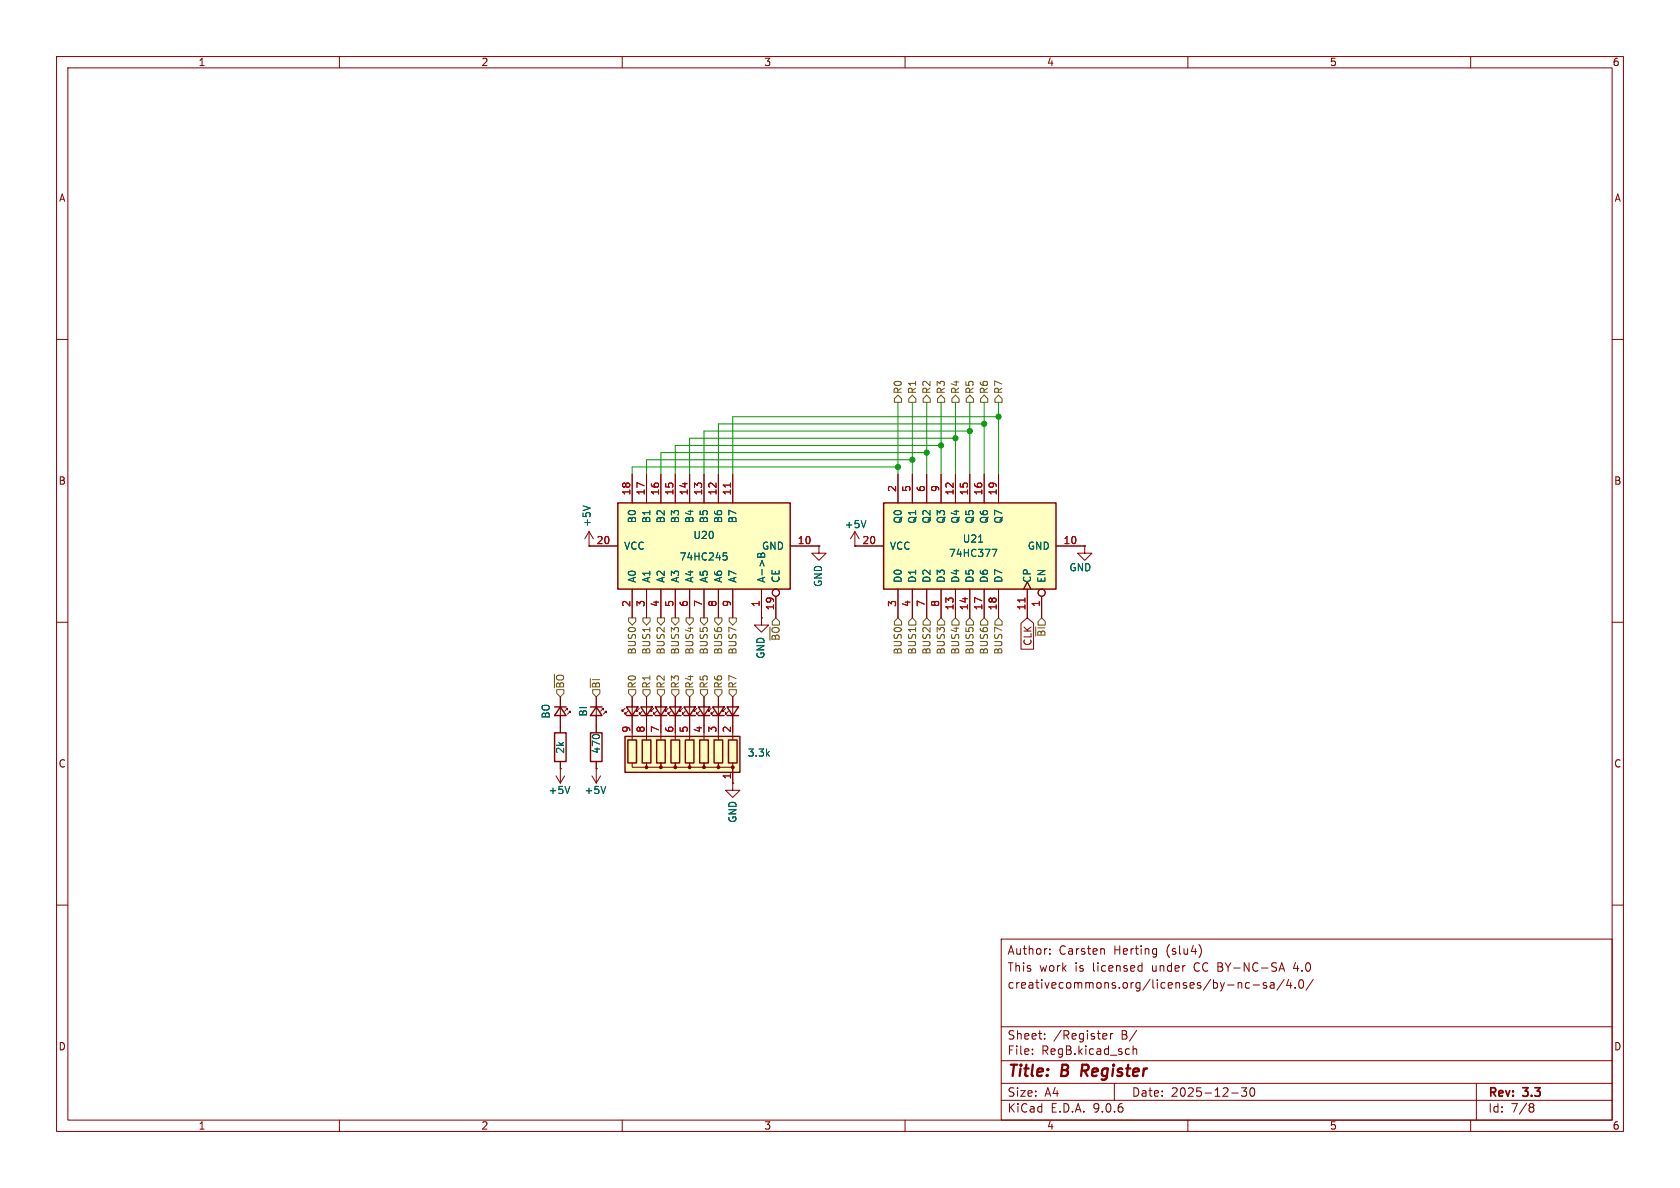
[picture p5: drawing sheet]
<svg xmlns="http://www.w3.org/2000/svg" width="297mm" height="210mm" viewBox="0 0 297 210" stroke-linecap="round" stroke-linejoin="round" font-family="sans-serif">
<g fill="none" stroke="#840000" stroke-width=".18">
<path d="M10 10h277v190h-277zM12 12h273v186h-273zM60 10v2M110 10v2M160 10v2M210 10v2M260 10v2M10 60h2M285 60h2M104.1 96.5h.1M104.1 94l.8 1.3M104.1 94l-.7 1.3"/>
<path d="M104.1 94v2.5M144.8 96.5v1.3h-1.3l1.3 1.3 1.2-1.3h-1.2M144.8 96.5h.1M151.1 96.5h.1M151.1 94l-.7 1.3M151.1 94l.8 1.3M151.1 94v2.5M10 110h2M285 110h2M118.1 125.2l-.5 .5v-.2v.2h.3M118.6 125.7l-.5 .5v-.2v.2h.3M119.4 123.2v5.1"/>
<path d="M10 160h2M177 166h108v32h-108zM185.6 168.6v.1M185.6 167.8v.1M195 167.7l.2 .2v.8M201.5 170.7l.4 .1M201.9 170.2v1.5M201.9 171.6l-.4 .1M204 167.7l.5 .1M204.5 167.7v1.2l-.3 .3M204.5 168.6l-.5 .1M212 167.1a1.76 1.76 0 0 1 0 2.1"/>
<path d="M219.5 173.8v.9M220.9 173.8l-.4-.1-.3 .3v.4l.1 .2h.6M221.5 174.1h1.2M223.9 173.8l-.4-.1-.2 .2 .1 .2 .5 .2v.3h-.6M224.6 173.8h.6v.9M225.2 174.1h-.5a.29 .29 0 0 0-.2 .3 .29 .29 0 0 0 .2 .3l.5-.1M226.1 171.7l.5-1.5 .5 1.5M226.2 171.3h.8M227 173.1l-1.3 2M227.8 173.1l-.3 1.1h.9M228.2 173.7v1M229 174.6v.1"/>
<path d="M229 170.1l-.3 1.1h.9M229.7 173.3l.3-.1a.81 .81 0 0 1 .5 .6 .81 .81 0 0 1-.3 .8l-.1 .1a.81 .81 0 0 1-.4-1.4zM232.2 173.1l-1.3 2M285 160h2M60 198v2M110 198v2M160 198v2M177 194.5h108M177 191.5h108M177 187.5h108M177 181.5h108M182.5 186.3v.1"/>
<path d="M182.5 185.5v.1M184.7 183.6v.1M184.7 182.8v.1M195.2 182.7l.4 .1 .1 .3-.7 .1M195.6 183.6l-.4 .1M196.3 182.7v1M196.7 182.7l-.2 .1-.2 .2M197 191.5v3M200.3 184.9v1.5M200.3 185.5l.2-.1 .4 .1 .1 .9M210 198v2M217.7 193.2h1.2"/>
<path d="M219.5 192.3h.9l-.5 .6 .4 .1v.7l-.2 .1h-.4l-.2-.1M221.1 192.4l.2-.1a.81 .81 0 0 1 .6 .6 .81 .81 0 0 1-.3 .8l-.1 .1a.81 .81 0 0 1-.4-1.4zM260 198v2M261 191.5v6.5M270.6 195.1l.4 .1 .2 .2-.3 .3M270.6 195.7h.3M270.9 195.7l.2 .2 .1 .4-.2 .2-.4 .1"/>
</g>
<path d="M191.4 188.2l-.3 2" fill="none" stroke="#840000" stroke-width=".4"/>
<path d="M118.4 125h2l-1 1.5zM118.4 126.5h2" fill="none" stroke="#840000" stroke-width=".25"/>
<path d="M103.1 89.4l1.2 .4M153.1 92l-.4 1.3" fill="none" stroke="#006464" stroke-width=".18"/>
<path d="M109.2 88.9h30.5v15.2h-30.5z" fill="#ffffc2"/>
<path d="M109.2 88.9h30.5v15.2h-30.5zM110.7 125h2.1l-1 1.5zM110.7 126.5h2.1M113.3 125h2l-1 1.5zM113.3 126.5h2M115.8 125h2.1l-1.1 1.5zM115.8 126.5h2.1" fill="none" stroke="#840000" stroke-width=".25"/>
<g fill="none" stroke="#840000" stroke-width=".18">
<path d="M104.1 96.5h5.1M111.8 83.8v5.1M114.3 83.8v5.1M116.8 83.8v5.1M119.4 83.8v5.1M121.9 83.8v5.1M124.5 83.8v5.1M127 83.8v5.1M129.5 83.8v5.1M139.7 96.5h5.1M111.8 104.1v5.1M114.3 104.1v5.1"/>
<path d="M116.8 104.1v5.1M119.4 104.1v5.1M121.9 104.1v5.1M124.5 104.1v5.1M127 104.1v5.1M129.5 104.1v5.1M134.6 109.2v1.3h-1.3l1.3 1.3 1.3-1.3h-1.3M134.6 109.2h.1M134.6 104.1v5.1M137.2 105.4v3.8M110.5 125.2l-.5 .5v-.2v.2h.2M111 125.7l-.5 .5v-.2v.2h.2"/>
<path d="M111.8 123.2v5.1M113 125.2l-.5 .5v-.2v.2h.3M113.5 125.7l-.5 .5v-.2v.2h.3M114.3 123.2v5.1M115.6 125.2l-.5 .5v-.2v.2h.2M116.1 125.7l-.5 .5v-.2v.2h.2M116.8 123.2v5.1"/>
<circle cx="137.2" cy="104.8" r=".63"/>
</g>
<path d="M127.9 97.7h.6M128 98.2h.3l.2 .3-.1 .4-.4 .1M134.2 97.8l-.3 .3v.4h1.3v-.5M134.5 97.9v.2M134.5 98.1v.4M134.6 97.9l-.1 .2" fill="none" stroke="#006464" stroke-width=".18"/>
<path d="M129.1 85.4v.7" fill="none" stroke="#a90000" stroke-width=".18"/>
<path d="M156.2 88.9h30.5v15.2h-30.5z" fill="#ffffc2"/>
<path d="M156.2 88.9h30.5v15.2h-30.5zM98 129.5h2.1v5.1h-2.1zM98 125h2.1M99.1 125l1 1.5h-2.1zM104.4 129.5h2v5.1h-2zM128.5 125h2.1l-1.1 1.5zM128.5 126.5h2.1" fill="none" stroke="#840000" stroke-width=".25"/>
<g fill="none" stroke="#840000" stroke-width=".18">
<path d="M151.1 96.5h5.1M158.7 83.8v5.1M161.3 83.8v5.1M163.8 83.8v5.1M166.4 83.8v5.1M168.9 83.8v5.1M171.4 83.8v5.1M174 83.8v5.1M176.5 83.8v5.1M186.7 96.5h5.1M191.8 96.5v1.3h1.2l-1.2 1.3-1.3-1.3h1.3M191.8 96.5h.1"/>
<path d="M158.7 104.1v5.1M161.3 104.1v5.1M163.8 104.1v5.1M166.4 104.1v5.1M168.9 104.1v5.1M171.4 104.1v5.1M174 104.1v5.1M176.5 104.1v5.1M181 104.1l.6-1.2 .6 1.2M181.6 104.1v5.1M184.1 105.4v3.8M99.1 123.2v6.3"/>
<path d="M99.1 134.6v1.3M100.1 125.2h.2v.3v-.3l-.5 .5M100.6 125.7h.2v.3v-.3l-.5 .5M105.4 128.3v1.2M105.4 134.6v1.3M128.3 125.2l-.5 .5v-.2v.2h.2M128.8 125.7l-.5 .5v-.2v.2h.2M129.5 123.2v5.1"/>
<circle cx="184.1" cy="104.8" r=".63"/>
</g>
<path d="M181.2 105.7v.7" fill="none" stroke="#a90000" stroke-width=".18"/>
<path d="M173 95.8h.7M175.4 97.1h.8l-.5 1.3" fill="none" stroke="#006464" stroke-width=".18"/>
<path d="M110.5 130.2h20.3v6.3h-20.3z" fill="#ffffc2"/>
<g fill="none" stroke="#840000" stroke-width=".25">
<path d="M104.4 125h2M105.4 125l1 1.5h-2zM110.5 130.2h20.3v6.3h-20.3zM111 130.8h1.5v4.1h-1.5zM113.5 130.8h1.6v4.1h-1.6zM116.1 130.8h1.5v4.1h-1.5zM118.6 130.8h1.5v4.1h-1.5zM120.9 125h2l-1 1.5zM120.9 126.5h2M121.2 130.8h1.5v4.1h-1.5zM123.4 125h2.1l-1 1.5zM123.4 126.5h2.1"/>
<path d="M123.7 130.8h1.5v4.1h-1.5zM126 125h2l-1 1.5zM126 126.5h2M126.2 130.8h1.6v4.1h-1.6zM128.8 130.8h1.5v4.1h-1.5z"/>
</g>
<g fill="#840000" stroke="#840000" stroke-width=".18">
<circle cx="129.5" cy="135.6" r=".25"/>
<circle cx="127" cy="135.6" r=".25"/>
<circle cx="124.5" cy="135.6" r=".25"/>
<circle cx="121.9" cy="135.6" r=".25"/>
<circle cx="119.4" cy="135.6" r=".25"/>
<circle cx="116.8" cy="135.6" r=".25"/>
<circle cx="114.3" cy="135.6" r=".25"/>
</g>
<g fill="none" stroke="#840000" stroke-width=".18">
<path d="M104.1 96.5h.1M104.1 96.5h5.1M111.8 83.8v5.1M114.3 83.8v5.1M116.8 83.8v5.1M119.4 83.8v5.1M121.9 83.8v5.1M124.5 83.8v5.1M127 83.8v5.1M129.5 83.8v5.1M139.7 96.5h5.1M144.8 96.5h.1"/>
<path d="M151.1 96.5h.1M151.1 96.5h5.1M158.7 83.8v5.1M161.3 83.8v5.1M163.8 83.8v5.1M166.4 83.8v5.1M168.9 83.8v5.1M171.4 83.8v5.1M174 83.8v5.1M176.5 83.8v5.1M186.7 96.5h5.1M191.8 96.5h.1"/>
<path d="M111.8 104.1v5.1M114.3 104.1v5.1M116.8 104.1v5.1M119.4 104.1v5.1M121.9 104.1v5.1M124.5 104.1v5.1M127 104.1v5.1M129.5 104.1v5.1M134.6 109.2h.1M134.6 104.1v5.1M137.2 105.4v3.8M158.7 104.1v5.1"/>
<path d="M161.3 104.1v5.1M163.8 104.1v5.1M166.4 104.1v5.1M168.9 104.1v5.1M171.4 104.1v5.1M174 104.1v5.1M176.5 104.1v5.1M180.5 110.2l1.1-1 1.1 1v4.6h-2.2zM181 104.1l.6-1.2 .6 1.2M181.6 104.1v5.1M184.1 105.4v3.8M98.3 137.2l.8 1.2"/>
<path d="M99.1 135.9h.1M99.1 123.2v1.8M99.1 126.5v3M99.1 134.6v3.8M99.8 137.2l-.7 1.2M104.6 137.2l.8 1.2M105.4 135.9h.1M105.4 123.2v6.3M105.4 134.6v3.8M106.2 137.2l-.8 1.2M106.4 125.2h.3v.3v-.3l-.5 .5M106.9 125.7h.3v.3v-.3l-.5 .5"/>
<path d="M111.8 134.9v.7h2.5v-.7v.7h2.5v-.7v.7h2.6v-.7v.7h2.5v-.7v.7h2.6v-.7v.7h2.5v-.7v.7h2.5v-.7M111.8 123.2v1.8M111.8 126.5v1.8M111.8 129.5v1.3M114.3 123.2v1.8M114.3 126.5v1.8M114.3 129.5v1.3M116.8 123.2v1.8M116.8 126.5v1.8M116.8 129.5v1.3M119.4 123.2v1.8M119.4 126.5v1.8"/>
<path d="M119.4 129.5v1.3M120.6 125.2l-.5 .5v-.2v.2h.3M121.2 125.7l-.6 .5v-.2v.2h.3M121.9 123.2v5.1M121.9 129.5v1.3M123.2 125.2l-.5 .5v-.2v.2h.2M123.7 125.7l-.5 .5v-.2v.2h.2M124.5 123.2v5.1M124.5 129.5v1.3M125.7 125.2l-.5 .5v-.2v.2h.3M126.2 125.7l-.5 .5v-.2v.2h.3M127 123.2v5.1"/>
<path d="M127 129.5v1.3M129.5 138.4v1.3h-1.2l1.2 1.3 1.3-1.3h-1.3M129.5 138.4h.1M129.5 123.2v1.8M129.5 126.5v1.8M129.5 129.5v1.3M129.5 135.9v2.5"/>
<circle cx="137.2" cy="104.8" r=".63"/>
<circle cx="184.1" cy="104.8" r=".63"/>
</g>
<path d="M103.1 89.4l1.2 .4M127.9 97.7h.6M128 98.2h.3l.2 .3-.1 .4-.4 .1M134.2 97.8l-.3 .3v.4h1.3v-.5M134.5 97.9v.2M134.5 98.1v.4M134.6 97.9l-.1 .2M153.1 92l-.4 1.3M173 95.8h.7M175.4 97.1h.8l-.5 1.3M100.7 139l-.4 1.3M107.1 139l-.4 1.3" fill="none" stroke="#006464" stroke-width=".18"/>
<g fill="none" stroke="#725600" stroke-width=".18">
<path d="M158.7 69.9l.7 .6v.6h-1.3v-.6zM160.7 70.5l.6-.6 .6 .6v.6h-1.2zM163.2 70.5l.6-.6 .7 .6v.6h-1.3zM166.4 69.9l.6 .6v.6h-1.3v-.6zM168.9 69.9l.6 .6v.6h-1.2v-.6zM171.4 69.9l.7 .6v.6h-1.3v-.6zM174 69.9l.6 .6v.6h-1.2v-.6zM176.5 69.9l.7 .6v.6h-1.3v-.6zM104.4 120v1.6M111.1 109.2h1.3v.7l-.6 .6-.7-.6zM113.7 109.2h1.2v.7l-.6 .6-.6-.6zM116.2 109.2h1.3v.7l-.7 .6-.6-.6z"/>
<path d="M118.7 109.2h1.3v.7l-.6 .6-.7-.6zM121.3 109.2h1.3v.7l-.7 .6-.6-.6zM123.8 109.2h1.3v.7l-.6 .6-.7-.6zM126.4 109.2h1.2v.7l-.6 .6-.6-.6zM128.9 109.2h1.3v.7l-.7 .6-.6-.6zM158.7 109.2l.7 .7v.6h-1.3v-.6zM160.7 109.9l.6-.7 .6 .7v.6h-1.2zM163.8 109.2l.7 .7v.6h-1.3v-.6zM166.4 109.2l.6 .7v.6h-1.3v-.6zM168.9 109.2l.6 .7v.6h-1.2v-.6zM171.4 109.2l.7 .7v.6h-1.3v-.6zM174 109.2l.6 .7v.6h-1.2v-.6z"/>
<path d="M176.5 109.2l.7 .7v.6h-1.3v-.6zM98.4 121.9h1.3v.7l-.6 .6-.7-.6zM104.8 121.9h1.2v.7l-.6 .6-.6-.6zM111.1 121.9h1.3v.7l-.6 .6-.7-.6zM113.7 121.9h1.2v.7l-.6 .6-.6-.6zM116.2 121.9h1.3v.7l-.7 .6-.6-.6zM118.7 121.9h1.3v.7l-.6 .6-.7-.6zM121.3 121.9h1.3v.7l-.7 .6-.6-.6zM123.8 121.9h1.3v.7l-.6 .6-.7-.6zM126.4 121.9h1.2v.7l-.6 .6-.6-.6zM128.9 121.9h1.3v.7l-.7 .6-.6-.6z"/>
</g>
<g fill="none" stroke="#009600" stroke-width=".18">
<path d="M158.7 71.1v12.7M161.3 71.1v12.7M163.8 71.1v12.7M166.4 71.1v12.7M166.4 78.7h-47v5.1M168.9 77.5h-47v6.3M168.9 71.1v12.7M171.4 76.2h-46.9v7.6M171.4 71.1v12.7M174 74.9h-47v8.9M174 71.1v12.7M176.5 73.7h-47v10.1"/>
<path d="M176.5 71.1v12.7M158.7 82.6h-46.9v1.2M161.3 81.3h-47v2.5M163.8 80h-47v3.8"/>
</g>
<path d="M129.1 85.4v.7M181.2 105.7v.7" fill="none" stroke="#a90000" stroke-width=".18"/>
<g fill="#009600" stroke="#009600" stroke-width=".18">
<circle cx="166.4" cy="78.7" r=".46"/>
<circle cx="168.9" cy="77.5" r=".46"/>
<circle cx="171.4" cy="76.2" r=".46"/>
<circle cx="161.3" cy="81.3" r=".46"/>
<circle cx="163.8" cy="80" r=".46"/>
<circle cx="158.7" cy="82.6" r=".46"/>
<circle cx="176.5" cy="73.7" r=".46"/>
<circle cx="174" cy="74.9" r=".46"/>
</g>
<g font-size="2.8" fill="#840000">
<text x="178" y="190.9">Title:</text>
<text x="187.7" y="190.9">B</text>
<text x="192" y="190.9">Register</text>
</g>
<g font-size="2.1" fill="#840000">
<text x="178" y="172">This</text>
<text x="178" y="169">Author:</text>
<text x="183.7" y="172">work</text>
<text x="187.2" y="169">Carsten</text>
<text x="190.1" y="172">is</text>
<text x="193.3" y="172">licensed</text>
<text x="197" y="169">Herting</text>
<text x="203.9" y="172">under</text>
<text x="206.3" y="169">(slu4)</text>
<text x="211.5" y="172">CC BY-NC-SA</text>
<text x="229.4" y="172">4.0</text>
<text x="178" y="175">creativecommons.org/licenses/by-nc-sa/4.0/</text>
<text x="178" y="184">Sheet:</text>
<text x="186.2" y="184">/Register</text>
<text x="198.2" y="184">B/</text>
<text x="178" y="186.7">File:</text>
<text x="184.1" y="186.7">RegB.kicad_sch</text>
<text x="178" y="196.9">KiCad</text>
<text x="178" y="194.1">Size:</text>
<text x="184.7" y="194.1">A4</text>
<text x="185.7" y="196.9">E.D.A.</text>
<text x="193.3" y="196.9">9.0.6</text>
<text x="200" y="194.1">Date:</text>
<text x="207" y="194.1">2025-12-30</text>
<text x="263" y="194.3">Rev:</text>
<text x="263" y="196.9">Id:</text>
<text x="267.1" y="196.9">7/8</text>
<text x="269.4" y="194.3">3.3</text>
</g>
<g font-size="1.8" fill="#840000">
<text x="35" y="11.9">1</text>
<text x="85" y="11.9">2</text>
<text x="135" y="11.9">3</text>
<text x="185" y="11.9">4</text>
<text x="235" y="11.9">5</text>
<text x="285" y="11.9">6</text>
<text x="10.3" y="35.9">A</text>
<text x="285.3" y="35.9">A</text>
<text x="10.3" y="85.9">B</text>
<text x="285.3" y="85.9">B</text>
<text x="182.6" y="114.3" transform="rotate(-90 182.6 114.3)">CLK</text>
<text x="10.3" y="135.9">C</text>
<text x="285.3" y="135.9">C</text>
<text x="10.3" y="185.9">D</text>
<text x="285.3" y="185.9">D</text>
<text x="35" y="199.9">1</text>
<text x="85" y="199.9">2</text>
<text x="135" y="199.9">3</text>
<text x="185" y="199.9">4</text>
<text x="235" y="199.9">5</text>
<text x="285" y="199.9">6</text>
</g>
<g font-size="1.8" fill="#725600">
<text x="159.6" y="69.7" transform="rotate(-90 159.6 69.7)">R0</text>
<text x="162.2" y="69.7" transform="rotate(-90 162.2 69.7)">R1</text>
<text x="164.7" y="69.7" transform="rotate(-90 164.7 69.7)">R2</text>
<text x="167.2" y="69.7" transform="rotate(-90 167.2 69.7)">R3</text>
<text x="169.8" y="69.7" transform="rotate(-90 169.8 69.7)">R4</text>
<text x="172.3" y="69.7" transform="rotate(-90 172.3 69.7)">R5</text>
<text x="174.9" y="69.7" transform="rotate(-90 174.9 69.7)">R6</text>
<text x="177.4" y="69.7" transform="rotate(-90 177.4 69.7)">R7</text>
<text x="138" y="113.4" transform="rotate(-90 138 113.4)">~{BO}</text>
<text x="185" y="112.7" transform="rotate(-90 185 112.7)">~{BI}</text>
<text x="112.6" y="115.8" transform="rotate(-90 112.6 115.8)">BUS0</text>
<text x="115.2" y="115.8" transform="rotate(-90 115.2 115.8)">BUS1</text>
<text x="117.7" y="115.8" transform="rotate(-90 117.7 115.8)">BUS2</text>
<text x="120.2" y="115.8" transform="rotate(-90 120.2 115.8)">BUS3</text>
<text x="122.8" y="115.8" transform="rotate(-90 122.8 115.8)">BUS4</text>
<text x="125.3" y="115.8" transform="rotate(-90 125.3 115.8)">BUS5</text>
<text x="127.9" y="115.8" transform="rotate(-90 127.9 115.8)">BUS6</text>
<text x="130.4" y="115.8" transform="rotate(-90 130.4 115.8)">BUS7</text>
<text x="159.6" y="115.8" transform="rotate(-90 159.6 115.8)">BUS0</text>
<text x="162.2" y="115.8" transform="rotate(-90 162.2 115.8)">BUS1</text>
<text x="164.7" y="115.8" transform="rotate(-90 164.7 115.8)">BUS2</text>
<text x="167.2" y="115.8" transform="rotate(-90 167.2 115.8)">BUS3</text>
<text x="169.8" y="115.8" transform="rotate(-90 169.8 115.8)">BUS4</text>
<text x="172.3" y="115.8" transform="rotate(-90 172.3 115.8)">BUS5</text>
<text x="174.9" y="115.8" transform="rotate(-90 174.9 115.8)">BUS6</text>
<text x="177.4" y="115.8" transform="rotate(-90 177.4 115.8)">BUS7</text>
<text x="99.9" y="121.8" transform="rotate(-90 99.9 121.8)">~{BO}</text>
<text x="106.3" y="121.8" transform="rotate(-90 106.3 121.8)">~{BI}</text>
<text x="112.6" y="121.8" transform="rotate(-90 112.6 121.8)">R0</text>
<text x="115.2" y="121.8" transform="rotate(-90 115.2 121.8)">R1</text>
<text x="117.7" y="121.8" transform="rotate(-90 117.7 121.8)">R2</text>
<text x="120.2" y="121.8" transform="rotate(-90 120.2 121.8)">R3</text>
<text x="122.8" y="121.8" transform="rotate(-90 122.8 121.8)">R4</text>
<text x="125.3" y="121.8" transform="rotate(-90 125.3 121.8)">R5</text>
<text x="127.9" y="121.8" transform="rotate(-90 127.9 121.8)">R6</text>
<text x="130.4" y="121.8" transform="rotate(-90 130.4 121.8)">R7</text>
</g>
<g font-size="1.8" fill="#a90000">
<text x="111.5" y="87.7" transform="rotate(-90 111.5 87.7)">18</text>
<text x="114" y="87.7" transform="rotate(-90 114 87.7)">17</text>
<text x="116.6" y="87.7" transform="rotate(-90 116.6 87.7)">16</text>
<text x="119.1" y="87.7" transform="rotate(-90 119.1 87.7)">15</text>
<text x="121.7" y="87.7" transform="rotate(-90 121.7 87.7)">14</text>
<text x="124.2" y="87.7" transform="rotate(-90 124.2 87.7)">13</text>
<text x="126.7" y="87.7" transform="rotate(-90 126.7 87.7)">12</text>
<text x="129.3" y="87.7" transform="rotate(-90 129.3 87.7)">11</text>
<text x="158.5" y="87.1" transform="rotate(-90 158.5 87.1)">2</text>
<text x="161" y="87.1" transform="rotate(-90 161 87.1)">5</text>
<text x="163.6" y="87.1" transform="rotate(-90 163.6 87.1)">6</text>
<text x="166.1" y="87.1" transform="rotate(-90 166.1 87.1)">9</text>
<text x="168.7" y="87.7" transform="rotate(-90 168.7 87.7)">12</text>
<text x="171.2" y="87.7" transform="rotate(-90 171.2 87.7)">15</text>
<text x="173.7" y="87.7" transform="rotate(-90 173.7 87.7)">16</text>
<text x="176.3" y="87.7" transform="rotate(-90 176.3 87.7)">19</text>
<text x="105.4" y="96.3">20</text>
<text x="140.9" y="96.3">10</text>
<text x="152.4" y="96.3">20</text>
<text x="187.9" y="96.3">10</text>
<text x="111.5" y="107.4" transform="rotate(-90 111.5 107.4)">2</text>
<text x="114" y="107.4" transform="rotate(-90 114 107.4)">3</text>
<text x="116.6" y="107.4" transform="rotate(-90 116.6 107.4)">4</text>
<text x="119.1" y="107.4" transform="rotate(-90 119.1 107.4)">5</text>
<text x="121.7" y="107.4" transform="rotate(-90 121.7 107.4)">6</text>
<text x="124.2" y="107.4" transform="rotate(-90 124.2 107.4)">7</text>
<text x="126.7" y="107.4" transform="rotate(-90 126.7 107.4)">8</text>
<text x="129.3" y="107.4" transform="rotate(-90 129.3 107.4)">9</text>
<text x="134.4" y="107.4" transform="rotate(-90 134.4 107.4)">1</text>
<text x="136.9" y="108" transform="rotate(-90 136.9 108)">19</text>
<text x="158.5" y="107.4" transform="rotate(-90 158.5 107.4)">3</text>
<text x="161" y="107.4" transform="rotate(-90 161 107.4)">4</text>
<text x="163.6" y="107.4" transform="rotate(-90 163.6 107.4)">7</text>
<text x="166.1" y="107.4" transform="rotate(-90 166.1 107.4)">8</text>
<text x="168.7" y="108" transform="rotate(-90 168.7 108)">13</text>
<text x="171.2" y="108" transform="rotate(-90 171.2 108)">14</text>
<text x="173.7" y="108" transform="rotate(-90 173.7 108)">17</text>
<text x="176.3" y="108" transform="rotate(-90 176.3 108)">18</text>
<text x="181.4" y="108" transform="rotate(-90 181.4 108)">11</text>
<text x="183.9" y="107.4" transform="rotate(-90 183.9 107.4)">1</text>
<text x="111.5" y="129.6" transform="rotate(-90 111.5 129.6)">9</text>
<text x="114" y="129.6" transform="rotate(-90 114 129.6)">8</text>
<text x="116.6" y="129.6" transform="rotate(-90 116.6 129.6)">7</text>
<text x="119.1" y="129.6" transform="rotate(-90 119.1 129.6)">6</text>
<text x="121.7" y="129.6" transform="rotate(-90 121.7 129.6)">5</text>
<text x="124.2" y="129.6" transform="rotate(-90 124.2 129.6)">4</text>
<text x="126.7" y="129.6" transform="rotate(-90 126.7 129.6)">3</text>
<text x="129.3" y="129.6" transform="rotate(-90 129.3 129.6)">2</text>
<text x="129.3" y="137.9" transform="rotate(-90 129.3 137.9)">1</text>
</g>
<g font-size="1.8" fill="#006464">
<text x="104.6" y="93.3" transform="rotate(-90 104.6 93.3)">+5V</text>
<text x="112.6" y="92.6" transform="rotate(-90 112.6 92.6)">B0</text>
<text x="115.2" y="92.6" transform="rotate(-90 115.2 92.6)">B1</text>
<text x="117.7" y="92.6" transform="rotate(-90 117.7 92.6)">B2</text>
<text x="120.2" y="92.6" transform="rotate(-90 120.2 92.6)">B3</text>
<text x="122.5" y="95.5">U20</text>
<text x="122.8" y="92.6" transform="rotate(-90 122.8 92.6)">B4</text>
<text x="125.3" y="92.6" transform="rotate(-90 125.3 92.6)">B5</text>
<text x="127.9" y="92.6" transform="rotate(-90 127.9 92.6)">B6</text>
<text x="130.4" y="92.6" transform="rotate(-90 130.4 92.6)">B7</text>
<text x="149.2" y="93.6">+5V</text>
<text x="159.6" y="92.7" transform="rotate(-90 159.6 92.7)">Q0</text>
<text x="162.2" y="92.7" transform="rotate(-90 162.2 92.7)">Q1</text>
<text x="164.7" y="92.7" transform="rotate(-90 164.7 92.7)">Q2</text>
<text x="167.2" y="92.7" transform="rotate(-90 167.2 92.7)">Q3</text>
<text x="169.8" y="92.7" transform="rotate(-90 169.8 92.7)">Q4</text>
<text x="172.3" y="92.7" transform="rotate(-90 172.3 92.7)">Q5</text>
<text x="174.9" y="92.7" transform="rotate(-90 174.9 92.7)">Q6</text>
<text x="177.4" y="92.7" transform="rotate(-90 177.4 92.7)">Q7</text>
<text x="110.2" y="97.4">VCC</text>
<text x="120" y="99.3">74HC245</text>
<text x="134.6" y="97.4">GND</text>
<text x="157.2" y="97.4">VCC</text>
<text x="167.7" y="98.7">74HC377</text>
<text x="170.1" y="96.1">U21</text>
<text x="181.6" y="97.4">GND</text>
<text x="189" y="101.2">GND</text>
<text x="112.6" y="103.1" transform="rotate(-90 112.6 103.1)">A0</text>
<text x="115.2" y="103.1" transform="rotate(-90 115.2 103.1)">A1</text>
<text x="117.7" y="103.1" transform="rotate(-90 117.7 103.1)">A2</text>
<text x="120.2" y="103.1" transform="rotate(-90 120.2 103.1)">A3</text>
<text x="122.8" y="103.1" transform="rotate(-90 122.8 103.1)">A4</text>
<text x="125.3" y="103.1" transform="rotate(-90 125.3 103.1)">A5</text>
<text x="127.9" y="103.1" transform="rotate(-90 127.9 103.1)">A6</text>
<text x="130.4" y="103.1" transform="rotate(-90 130.4 103.1)">A7</text>
<text x="135.5" y="103.1" transform="rotate(-90 135.5 103.1)">A-&gt;B</text>
<text x="138" y="103.1" transform="rotate(-90 138 103.1)">CE</text>
<text x="145.5" y="103.9" transform="rotate(-90 145.5 103.9)">GND</text>
<text x="159.6" y="103.1" transform="rotate(-90 159.6 103.1)">D0</text>
<text x="162.2" y="103.1" transform="rotate(-90 162.2 103.1)">D1</text>
<text x="164.7" y="103.1" transform="rotate(-90 164.7 103.1)">D2</text>
<text x="167.2" y="103.1" transform="rotate(-90 167.2 103.1)">D3</text>
<text x="169.8" y="103.1" transform="rotate(-90 169.8 103.1)">D4</text>
<text x="172.3" y="103.1" transform="rotate(-90 172.3 103.1)">D5</text>
<text x="174.9" y="103.1" transform="rotate(-90 174.9 103.1)">D6</text>
<text x="177.4" y="103.1" transform="rotate(-90 177.4 103.1)">D7</text>
<text x="182.5" y="103.1" transform="rotate(-90 182.5 103.1)">CP</text>
<text x="185" y="103.1" transform="rotate(-90 185 103.1)">EN</text>
<text x="135.4" y="116.6" transform="rotate(-90 135.4 116.6)">GND</text>
<text x="97.4" y="127.1" transform="rotate(-90 97.4 127.1)">BO</text>
<text x="104" y="126.8" transform="rotate(-90 104 126.8)">BI</text>
<text x="99.9" y="133.3" transform="rotate(-90 99.9 133.3)">2k</text>
<text x="106.3" y="133.3" transform="rotate(-90 106.3 133.3)">470</text>
<text x="132.1" y="134">3.3k</text>
<text x="96.9" y="140.6">+5V</text>
<text x="103.2" y="140.6">+5V</text>
<text x="130.4" y="145.5" transform="rotate(-90 130.4 145.5)">GND</text>
</g>
</svg>
